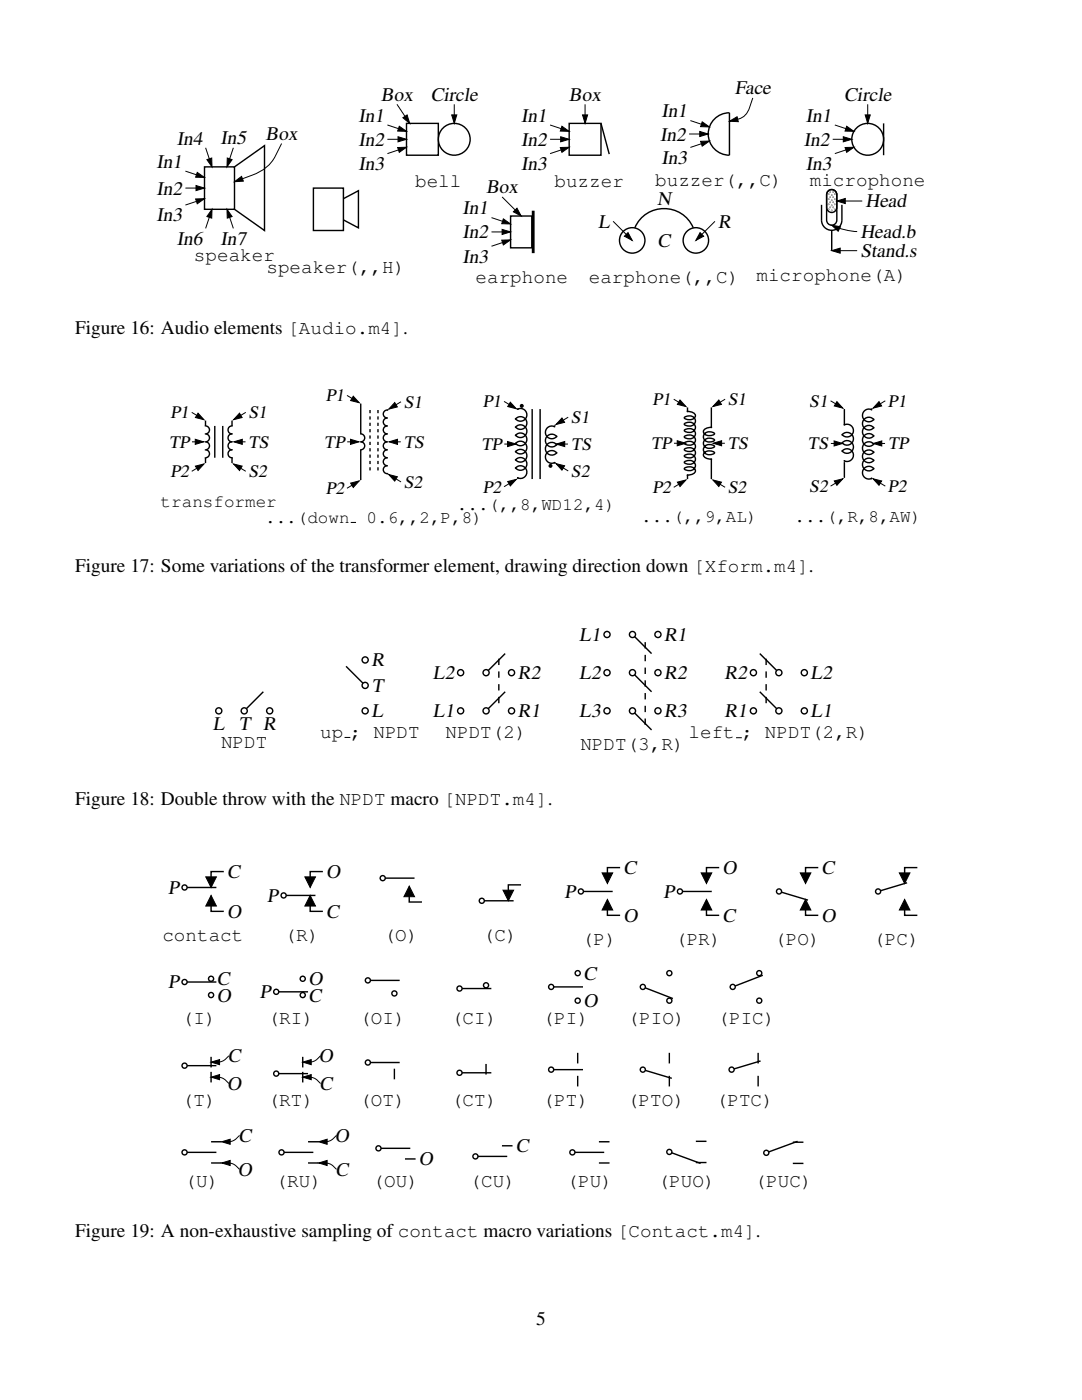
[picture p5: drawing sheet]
<svg xmlns="http://www.w3.org/2000/svg" width="216mm" height="279mm" viewBox="0 0 216 279" stroke-linecap="round" stroke-linejoin="round" font-family="sans-serif">
<g fill="none" stroke="#000" stroke-width=".28">
<path d="M40.8 33.3h6v8.5h-6zM46.8 33.3l6-4.2v16.9l-6-4.2M62.5 37.5h6v8.5h-6zM68.5 39.7l3-1.6v7.4l-3-1.6M81.1 24.6h6.4v6.4h-6.4zM113.6 24.6h6.3v6.4h-6.3zM119.9 24.6l1.7 6.2M142.3 24a4.2 4.2 0 0 1 3.3-1.5v8.5a4.2 4.2 0 0 1-3.9-2.5 4.2 4.2 0 0 1 .6-4.5zM165.2 38.1a1.02 1.02 0 0 1 1.1-.2 1.02 1.02 0 0 1 .7 .9v5.1a1.02 1.02 0 0 1-1 1 1.02 1.02 0 0 1-1.1-1v-5.1zM165.2 38.1a1.02 1.02 0 0 1 1.1-.2 1.02 1.02 0 0 1 .7 .9v2.6a1.02 1.02 0 0 1-1 1 1.02 1.02 0 0 1-1.1-1v-2.6zM176.3 24.6v6.4M101.9 43.1h4.2v6.4h-4.2z"/>
<path d="M126.7 45.5a6.3 6.3 0 0 1 5.8-3.9 6.3 6.3 0 0 1 5.8 3.9M163.9 40.9v3a2.03 2.03 0 0 0 2.1 2.1 2.03 2.03 0 0 0 2-2.1v-3M166 46v4M40.9 85h.1M40.9 86.6h.1M40.9 88.2h.1M40.9 89.8h.1M40.9 91.4h.1M41 85a.79 .79 0 0 1 .8 .8 .79 .79 0 0 1-.8 .8M41 86.6a.79 .79 0 0 1 .8 .8 .79 .79 0 0 1-.8 .8M41 88.2a.79 .79 0 0 1 .8 .8 .79 .79 0 0 1-.8 .8M41 89.8a.79 .79 0 0 1 .8 .8 .79 .79 0 0 1-.8 .8"/>
<path d="M41 83.9v1.1M41 91.4v1M42.9 85v6.4M44.4 85v6.4M46.3 89.8a.79 .79 0 0 0-.8 .8 .79 .79 0 0 0 .8 .8M46.3 88.2a.79 .79 0 0 0-.8 .8 .79 .79 0 0 0 .8 .8M46.3 86.6a.79 .79 0 0 0-.8 .8 .79 .79 0 0 0 .8 .8M46.3 85a.79 .79 0 0 0-.8 .8 .79 .79 0 0 0 .8 .8M46.3 85h.1M46.3 86.6h.1M46.3 88.2h.1M46.3 89.8h.1"/>
<path d="M46.3 91.4h.1M46.3 83.9v1.1M46.3 91.4v1M71.8 86.6h.2M71.8 88.2h.2M71.8 89.8h.2M72 86.6a.79 .79 0 0 1 .8 .8 .79 .79 0 0 1-.8 .8M72 88.2a.79 .79 0 0 1 .8 .8 .79 .79 0 0 1-.8 .8M72 80.6v6M72 89.8v6M77.3 94.5h.1M77.3 92.9a.79 .79 0 0 0-.8 .8 .79 .79 0 0 0 .8 .8"/>
<path d="M77.3 91.4a.79 .79 0 0 0-.8 .7 .79 .79 0 0 0 .8 .8M77.3 89.8a.79 .79 0 0 0-.8 .8 .79 .79 0 0 0 .8 .8M77.3 88.2a.79 .79 0 0 0-.8 .8 .79 .79 0 0 0 .8 .8M77.3 86.6a.79 .79 0 0 0-.8 .8 .79 .79 0 0 0 .8 .8M77.3 85a.79 .79 0 0 0-.8 .8 .79 .79 0 0 0 .8 .8M77.3 83.4a.79 .79 0 0 0-.8 .8 .79 .79 0 0 0 .8 .8M77.3 81.8a.79 .79 0 0 0-.8 .8 .79 .79 0 0 0 .8 .8M77.3 81.8h.1M77.3 85h.1M77.3 86.6h.1M77.3 88.2h.1M77.3 89.8h.1"/>
<path d="M77.3 91.4h.1M77.3 92.9h.1M77.3 83.4h.1M103.3 81.8a1.17 1.17 0 0 1 1.4 0 1.17 1.17 0 0 1 .4 1.3 1.27 1.27 0 0 1-.9 .9 1.27 1.27 0 0 1-1.3-.4 1.27 1.27 0 0 1 1.8-.1 1.27 1.27 0 0 1 0 1.8 1.27 1.27 0 0 1-1.8-.1 1.27 1.27 0 0 1 1.8-.1 1.27 1.27 0 0 1 0 1.9 1.27 1.27 0 0 1-1.8-.1 1.27 1.27 0 0 1 1.8-.1 1.27 1.27 0 0 1 0 1.8 1.27 1.27 0 0 1-1.8-.1 1.27 1.27 0 0 1 1.8-.1 1.27 1.27 0 0 1 0 1.8 1.27 1.27 0 0 1-1.8-.1 1.27 1.27 0 0 1 1.8-.1 1.27 1.27 0 0 1 0 1.9 1.27 1.27 0 0 1-1.8-.1 1.27 1.27 0 0 1 1.8-.1 1.27 1.27 0 0 1 0 1.8 1.27 1.27 0 0 1-1.8-.1 1.27 1.27 0 0 1 1.7-.2 1.27 1.27 0 0 1 .4 1.7 1.27 1.27 0 0 1-1.7 .5M103.3 95.5v.1M106.2 81.6v14M107.8 81.6v14M110.6 92.3h.1M110.6 85.1a1.27 1.27 0 0 0-1.6 .6 1.27 1.27 0 0 0 .4 1.6 1.27 1.27 0 0 0 1.7-.2 1.27 1.27 0 0 0-1.9-.1 1.27 1.27 0 0 0 0 1.8 1.27 1.27 0 0 0 1.9-.1 1.27 1.27 0 0 0-1.9-.1 1.27 1.27 0 0 0 0 1.9 1.27 1.27 0 0 0 1.9-.1 1.27 1.27 0 0 0-1.7-.3 1.27 1.27 0 0 0-.4 1.7 1.27 1.27 0 0 0 1.6 .5M110.6 84.9h.1M137.2 81.3v.8a1.53 1.53 0 0 1 1.6 .8 1.37 1.37 0 0 1-2.3 .5 1.23 1.23 0 0 1 1.5-.4 1.23 1.23 0 0 1 .7 1.3 1.38 1.38 0 0 1-2.2 .4 1.23 1.23 0 0 1 1.5-.4 1.23 1.23 0 0 1 .7 1.3 1.38 1.38 0 0 1-2.2 .3 1.23 1.23 0 0 1 1.5-.3 1.23 1.23 0 0 1 .7 1.3 1.38 1.38 0 0 1-2.2 .3 1.23 1.23 0 0 1 1.5-.3 1.23 1.23 0 0 1 .7 1.2 1.38 1.38 0 0 1-2.2 .4 1.23 1.23 0 0 1 1.5-.4 1.23 1.23 0 0 1 .7 1.3 1.38 1.38 0 0 1-2.2 .3 1.23 1.23 0 0 1 1.5-.3 1.23 1.23 0 0 1 .7 1.3 1.38 1.38 0 0 1-2.2 .3 1.23 1.23 0 0 1 1.5-.3 1.23 1.23 0 0 1 .7 1.3 1.38 1.38 0 0 1-2.2 .3 1.23 1.23 0 0 1 1.5-.4 1.23 1.23 0 0 1 .7 1.3 1.38 1.38 0 0 1-2.2 .3 1.37 1.37 0 0 1 2.3 .5 1.31 1.31 0 0 1-1.6 .8v.8M141.9 81.3v4a1.52 1.52 0 0 0-1.5 .8 1.37 1.37 0 0 0 2.2 .5 1.23 1.23 0 0 0-1.5-.4 1.23 1.23 0 0 0-.7 1.3 1.38 1.38 0 0 0 2.2 .3 1.23 1.23 0 0 0-1.5-.3 1.23 1.23 0 0 0-.7 1.3 1.38 1.38 0 0 0 2.2 .3 1.23 1.23 0 0 0-1.5-.3 1.23 1.23 0 0 0-.7 1.3 1.38 1.38 0 0 0 2.2 .3 1.37 1.37 0 0 0-2.2 .4 1.31 1.31 0 0 0 1.5 .8v4"/>
<path d="M168.5 81.6v3.2a1.27 1.27 0 0 1 1.6 .5 1.27 1.27 0 0 1-.4 1.7 1.27 1.27 0 0 1-1.7-.2 1.27 1.27 0 0 1 1.9-.2 1.27 1.27 0 0 1 0 1.9 1.27 1.27 0 0 1-1.9-.1 1.27 1.27 0 0 1 1.9-.1 1.27 1.27 0 0 1 0 1.8 1.27 1.27 0 0 1-1.9-.1 1.27 1.27 0 0 1 1.7-.2 1.27 1.27 0 0 1 .4 1.7 1.27 1.27 0 0 1-1.6 .5M168.5 92.2v3.2M173.9 81.8a1.27 1.27 0 0 0-1.6 .5 1.27 1.27 0 0 0 .3 1.6 1.27 1.27 0 0 0 1.7-.2 1.27 1.27 0 0 0-1.8-.1 1.27 1.27 0 0 0 0 1.9 1.27 1.27 0 0 0 1.8-.1 1.27 1.27 0 0 0-1.8-.2 1.27 1.27 0 0 0 0 1.9 1.27 1.27 0 0 0 1.8-.1 1.27 1.27 0 0 0-1.8-.1 1.27 1.27 0 0 0 0 1.8 1.27 1.27 0 0 0 1.8-.1 1.27 1.27 0 0 0-1.8-.1 1.27 1.27 0 0 0 0 1.9 1.27 1.27 0 0 0 1.8-.1 1.27 1.27 0 0 0-1.8-.2 1.27 1.27 0 0 0 0 1.9 1.27 1.27 0 0 0 1.8-.1 1.27 1.27 0 0 0-1.8-.1 1.27 1.27 0 0 0 0 1.8 1.27 1.27 0 0 0 1.8-.1 1.27 1.27 0 0 0-1.7-.2 1.27 1.27 0 0 0-.3 1.7 1.27 1.27 0 0 0 1.6 .5v-.1M173.9 81.5v.1"/>
<circle cx="90.6" cy="27.8" r="3.2"/>
<circle cx="165.3" cy="39.8" r=".02"/>
<circle cx="165.3" cy="38.7" r=".02"/>
<circle cx="165.7" cy="38.3" r=".02"/>
<circle cx="165.7" cy="39.4" r=".02"/>
<circle cx="166" cy="39" r=".02"/>
<circle cx="166" cy="40" r=".02"/>
<circle cx="166.3" cy="38.3" r=".02"/>
<circle cx="166.3" cy="39.4" r=".02"/>
<circle cx="166.6" cy="39.8" r=".02"/>
<circle cx="166.6" cy="38.7" r=".02"/>
<circle cx="173.1" cy="27.8" r="3.2"/>
<circle cx="126.2" cy="48" r="2.54"/>
<circle cx="138.9" cy="48" r="2.54"/>
<circle cx="165.3" cy="41.8" r=".02"/>
<circle cx="165.3" cy="40.8" r=".02"/>
<circle cx="165.7" cy="40.4" r=".02"/>
<circle cx="165.7" cy="41.4" r=".02"/>
<circle cx="166" cy="41" r=".02"/>
<circle cx="166" cy="42" r=".02"/>
<circle cx="166.3" cy="40.4" r=".02"/>
<circle cx="166.3" cy="41.4" r=".02"/>
<circle cx="166.6" cy="41.8" r=".02"/>
<circle cx="166.6" cy="40.8" r=".02"/>
</g>
<g fill="#000" stroke="#000" stroke-width=".2">
<path d="M39.4 34.4l1.4 1h-1.8zM39.1 37l1.7 .5-1.7 .5zM41.3 31.9l.9-.4 .1 1.8zM45.3 31.5l1 .4-1 1.4zM46.8 36.3l1.4-1.1 .4 1zM79.7 25.2l1.4 1h-1.8zM79.4 27.3l1.7 .5-1.7 .5zM79.3 29.4h1.8l-1.4 1zM80.4 23.5l.8-.6 .5 1.7zM90.1 22.9h1l-.5 1.7zM112.1 25.2l1.5 1h-1.8zM111.9 27.3l1.7 .5-1.7 .5z"/>
<path d="M111.8 29.4h1.8l-1.5 1zM116.2 22.9h1.1l-.6 1.7zM139.6 26.2l1.7 .5-1.7 .5zM140.1 24.3l1.5 1h-1.8zM139.8 28.2h1.8l-1.5 1zM145.6 24.2l1.5-.9 .2 1zM168.3 27.3l1.7 .5-1.7 .5zM168.9 25.2l1.5 1h-1.8zM167 40.1l1.7-.5v1zM168.6 29.4h1.8l-1.5 1zM172.6 22.9h1l-.5 1.7zM39 39.7h1.8l-1.4 1z"/>
<path d="M42.3 41.8l-.1 1.7-.9-.3zM45.3 41.8l1 1.4-1 .3zM100.4 43.7l1.5 1-1.8-.1zM100.2 45.8l1.7 .5-1.7 .5zM100.1 47.9h1.8l-1.5 1zM103.2 41.6l.8 1.5-1.6-.8zM124.6 47.1l.7-.7 .9 1.6zM139.7 46.4l.7 .7-1.5 .9zM166 50l1.7-.5v1zM166 44.9l1.7 .3-.5 1zM70.5 79.1l1.2 1.3-1.7-.5zM143.4 79.8l.6 .9-1.8 .4z"/>
<path d="M39 87.7l1.7 .5-1.7 .5zM39.5 82.5l1.2 1.3-1.7-.5zM39 93l1.7-.4-1.2 1.3zM47.8 82.5l.5 .8-1.7 .5zM46.6 92.6l1.7 .4-.5 .9zM46.7 88.2l1.6-.5v1zM69.9 87.7l1.7 .5-1.7 .5zM70 96.4l1.7-.4-1.2 1.3zM78.8 80.3l.5 .9-1.7 .4zM77.6 94.7l1.7 .4-.5 .9zM77.6 88.2l1.7-.5v1zM101.3 88.1l1.7 .5-1.7 .5z"/>
<path d="M101.8 80.3l1.2 1.3-1.7-.5zM101.3 96.1l1.7-.4-1.2 1.3zM112.1 83.4l.6 .9-1.8 .4zM110.9 92.5l1.8 .5-.6 .8zM111 88.6l1.7-.5v1zM135.1 88l1.7 .5-1.7 .5zM135.7 79.8l1.2 1.3-1.7-.4zM135.2 96.2l1.7-.4-1.2 1.3zM142.2 95.8l1.8 .4-.6 .9zM142.3 88.5l1.7-.5v1zM166.4 88l1.7 .5-1.7 .5zM167 80.1l1.2 1.4-1.7-.5z"/>
<path d="M166.5 96l1.7-.5-1.2 1.4zM175.4 80.1l.5 .9-1.7 .5zM174.2 95.5l1.7 .5-.5 .9zM174.3 88.5l1.6-.5v1z"/>
</g>
<g fill="none" stroke="#000" stroke-width=".2">
<path d="M150.2 19.5a6.3 6.3 0 0 1-1.9 3.8l-.9 .4-1.6 .4M37 34.1l3.6 1.2M37 37.5h3.6M40.6 39.7l-3.6 1.2M41 29.5l1.2 3.6M46.6 29.5l-1.2 3.6M56.2 28.6a12.2 12.2 0 0 1-2.5 4.3l-1.2 .9a20.7 20.7 0 0 1-5.5 2.4M77.3 24.9l3.6 1.2M77.3 27.8h3.6M79.2 20.8l2.4 3.6M80.9 29.5l-3.6 1.2M90.6 20.8v3.6"/>
<path d="M100.2 39.3l3.6 3.6M109.8 27.8h3.5M109.8 24.9l3.5 1.2M113.3 29.5l-3.5 1.2M116.7 20.8v3.6M137.5 26.7h3.6M137.8 24.1l3.5 1.2M141.3 28.2l-3.5 1.2M166.2 27.8h3.5M166.6 24.9l3.6 1.2M170.2 29.5l-3.6 1.2M173.1 20.8v3.6"/>
<path d="M42.2 42l-1.2 3.6M45.4 42l1.2 3.6M98.1 43.4l3.5 1.2M98.1 46.3h3.5M101.6 48l-3.5 1.1M122.3 44.2l3.7 3.6M142.7 44.2l-3.7 3.6M166.2 45.1l2 .7 2.8 .4M166.2 50h4.8M167.2 40.1h4.9M69.2 78.9l2.3 1.3M134.4 79.7l2.3 1.3"/>
<path d="M144.7 79.7l-2.2 1.3M165.7 80l2.3 1.3M176.7 80l-2.3 1.3M38.3 82.3l2.2 1.3M38.3 88.2h2.1M40.5 92.7l-2.2 1.4M46.8 92.7l2.2 1.4M46.9 88.2h2.1M49 82.3l-2.2 1.3M69.3 88.2h2.1M71.5 96.1l-2.3 1.3M77.8 94.8l2.2 1.4"/>
<path d="M77.9 88.2h2.1M80 80.2l-2.2 1.3M100.6 80.1l2.2 1.3M100.6 88.6h2.1M102.8 95.8l-2.2 1.3M111.2 92.6l2.2 1.4M111.2 88.6h2.1M113.4 83.3l-2.2 1.3M134.5 88.5h2.1M136.7 95.9l-2.3 1.4M142.5 95.9l2.2 1.4M142.5 88.5h2.1"/>
<path d="M165.8 88.5h2.1M168 95.7l-2.3 1.3M174.4 95.7l2.3 1.3M174.5 88.5h2.1M70 104.3h1"/>
<circle cx="102.9" cy="83.6" r=".07"/>
<circle cx="102.9" cy="91.8" r=".07"/>
<circle cx="102.9" cy="88.5" r=".07"/>
<circle cx="102.9" cy="85.2" r=".07"/>
<circle cx="102.9" cy="86.9" r=".07"/>
<circle cx="102.9" cy="90.1" r=".07"/>
<circle cx="102.9" cy="93.4" r=".07"/>
<circle cx="103.3" cy="95.4" r=".07"/>
<circle cx="103.3" cy="81.6" r=".07"/>
<circle cx="110.6" cy="85.1" r=".07"/>
<circle cx="110.6" cy="92.3" r=".07"/>
<circle cx="111.1" cy="90.4" r=".07"/>
<circle cx="111.1" cy="87.1" r=".07"/>
<circle cx="111.1" cy="88.7" r=".07"/>
<circle cx="137.2" cy="82.1" r=".07"/>
<circle cx="137.2" cy="94.8" r=".07"/>
<circle cx="141.9" cy="91.6" r=".07"/>
<circle cx="141.9" cy="85.3" r=".07"/>
<circle cx="168" cy="86.8" r=".07"/>
<circle cx="168" cy="90" r=".07"/>
<circle cx="168" cy="88.4" r=".07"/>
<circle cx="168.5" cy="92" r=".07"/>
<circle cx="168.5" cy="84.8" r=".07"/>
<circle cx="173.9" cy="81.8" r=".07"/>
<circle cx="173.9" cy="95.5" r=".07"/>
<circle cx="174.3" cy="88.6" r=".07"/>
<circle cx="174.3" cy="87" r=".07"/>
<circle cx="174.3" cy="85.4" r=".07"/>
<circle cx="174.3" cy="93.5" r=".07"/>
<circle cx="174.3" cy="91.9" r=".07"/>
<circle cx="174.3" cy="90.3" r=".07"/>
<circle cx="174.3" cy="83.7" r=".07"/>
</g>
<path d="M106.4 42.1v8.4" fill="none" stroke="#000" stroke-width=".56"/>
<path d="M73.8 81.8v12.7M75.4 81.8v12.7" fill="none" stroke="#000" stroke-width=".28" stroke-dasharray=".6 .6" stroke-linecap="butt"/>
<g fill="#000" stroke="#000" stroke-width=".28">
<circle cx="104.1" cy="81" r=".25"/>
<circle cx="109.8" cy="93" r=".25"/>
</g>
<circle cx="43.7" cy="141.9" r=".61" fill="#fff" stroke="#000" stroke-width=".28"/>
<path d="M52.5 138.1l-3.8 3.8M48.7 141.9h.1M53.8 141.9h.1" fill="none" stroke="#000" stroke-width=".28"/>
<g fill="#fff" stroke="#000" stroke-width=".28">
<circle cx="48.7" cy="141.9" r=".61"/>
<circle cx="53.8" cy="141.9" r=".61"/>
<circle cx="72.9" cy="141.9" r=".61"/>
</g>
<path d="M69.1 133l3.8 3.8M72.9 136.8h.1M72.9 131.7h.1" fill="none" stroke="#000" stroke-width=".28"/>
<g fill="#fff" stroke="#000" stroke-width=".28">
<circle cx="72.9" cy="136.8" r=".61"/>
<circle cx="72.9" cy="131.7" r=".61"/>
</g>
<path d="M68.7 147.2h1.2" fill="none" stroke="#000" stroke-width=".2"/>
<circle cx="91.9" cy="141.9" r=".61" fill="#fff" stroke="#000" stroke-width=".28"/>
<path d="M100.8 138.1l-3.8 3.8M97 141.9h.1M102.1 141.9h.1" fill="none" stroke="#000" stroke-width=".28"/>
<g fill="#fff" stroke="#000" stroke-width=".28">
<circle cx="97" cy="141.9" r=".61"/>
<circle cx="102.1" cy="141.9" r=".61"/>
<circle cx="91.9" cy="134.2" r=".61"/>
</g>
<path d="M97 134.2h.1M100.8 130.4l-3.8 3.8M102.1 134.2h.1" fill="none" stroke="#000" stroke-width=".28"/>
<g fill="#fff" stroke="#000" stroke-width=".28">
<circle cx="97" cy="134.2" r=".61"/>
<circle cx="102.1" cy="134.2" r=".61"/>
</g>
<path d="M99.5 140.3v-9.5" fill="none" stroke="#000" stroke-width=".28" stroke-dasharray="1.3 1.3" stroke-linecap="butt"/>
<circle cx="121.1" cy="126.6" r=".61" fill="#fff" stroke="#000" stroke-width=".28"/>
<path d="M126.2 126.6h.1M126.2 126.6l3.8 3.8M131.3 126.6h.1" fill="none" stroke="#000" stroke-width=".28"/>
<g fill="#fff" stroke="#000" stroke-width=".28">
<circle cx="126.2" cy="126.6" r=".61"/>
<circle cx="131.3" cy="126.6" r=".61"/>
<circle cx="121.1" cy="134.2" r=".61"/>
</g>
<path d="M126.2 134.2h.1M126.2 134.2l3.8 3.9M131.3 134.2h.1" fill="none" stroke="#000" stroke-width=".28"/>
<g fill="#fff" stroke="#000" stroke-width=".28">
<circle cx="126.2" cy="134.2" r=".61"/>
<circle cx="131.3" cy="134.2" r=".61"/>
<circle cx="121.1" cy="141.9" r=".61"/>
</g>
<path d="M126.2 141.9h.1M126.2 141.9l3.8 3.8M131.3 141.9h.1" fill="none" stroke="#000" stroke-width=".28"/>
<g fill="#fff" stroke="#000" stroke-width=".28">
<circle cx="126.2" cy="141.9" r=".61"/>
<circle cx="131.3" cy="141.9" r=".61"/>
</g>
<path d="M128.7 128.2v17.1" fill="none" stroke="#000" stroke-width=".28" stroke-dasharray="1.3 1.3" stroke-linecap="butt"/>
<circle cx="160.5" cy="141.9" r=".61" fill="#fff" stroke="#000" stroke-width=".28"/>
<path d="M151.6 138.1l3.8 3.8M150.3 141.9h.1M155.4 141.9h.1" fill="none" stroke="#000" stroke-width=".28"/>
<g fill="#fff" stroke="#000" stroke-width=".28">
<circle cx="155.4" cy="141.9" r=".61"/>
<circle cx="150.3" cy="141.9" r=".61"/>
<circle cx="160.5" cy="134.2" r=".61"/>
</g>
<path d="M150.3 134.2h.1M151.6 130.4l3.8 3.8M155.4 134.2h.1" fill="none" stroke="#000" stroke-width=".28"/>
<g fill="#fff" stroke="#000" stroke-width=".28">
<circle cx="155.4" cy="134.2" r=".61"/>
<circle cx="150.3" cy="134.2" r=".61"/>
</g>
<path d="M152.9 140.3v-9.5" fill="none" stroke="#000" stroke-width=".28" stroke-dasharray="1.3 1.3" stroke-linecap="butt"/>
<path d="M146.9 147.2h1.1" fill="none" stroke="#000" stroke-width=".2"/>
<circle cx="36.8" cy="177.1" r=".51" fill="#fff" stroke="#000" stroke-width=".28"/>
<path d="M37.3 177.1h5.9M42.1 179v2.9h2.6M44.7 173.9h-2.6v2.9" fill="none" stroke="#000" stroke-width=".28"/>
<path d="M41.1 175h2.1l-1.1 2.1zM42.1 178.7l1.1 2.1h-2.1z" fill="#000" stroke="#000" stroke-width=".2"/>
<circle cx="56.6" cy="178.7" r=".51" fill="#fff" stroke="#000" stroke-width=".28"/>
<path d="M57.1 178.7h5.8M61.9 179v2.9h2.5M64.4 173.9h-2.5v2.9" fill="none" stroke="#000" stroke-width=".28"/>
<path d="M60.8 175h2.1l-1 2.1zM61.9 178.7l1 2.1h-2.1z" fill="#000" stroke="#000" stroke-width=".2"/>
<circle cx="76.4" cy="175.3" r=".51" fill="#fff" stroke="#000" stroke-width=".28"/>
<path d="M76.9 175.3h5.8M81.7 177.2v2.8h2.5" fill="none" stroke="#000" stroke-width=".28"/>
<path d="M81.7 176.8l1 2.2h-2.1z" fill="#000" stroke="#000" stroke-width=".2"/>
<circle cx="96.1" cy="179.8" r=".51" fill="#fff" stroke="#000" stroke-width=".28"/>
<path d="M96.6 179.8h5.9M104 176.6h-2.6v2.9" fill="none" stroke="#000" stroke-width=".28"/>
<path d="M100.4 177.7h2.1l-1.1 2.1z" fill="#000" stroke="#000" stroke-width=".2"/>
<circle cx="115.9" cy="177.9" r=".51" fill="#fff" stroke="#000" stroke-width=".28"/>
<path d="M120.1 174.2h2.2l-1.1 2.1zM121.2 179.5l1.1 2.1h-2.2z" fill="#000" stroke="#000" stroke-width=".2"/>
<path d="M116.4 177.9h5.9M121.2 179.8v2.9h2.5M123.7 173.1h-2.5v2.9" fill="none" stroke="#000" stroke-width=".28"/>
<circle cx="135.7" cy="177.9" r=".51" fill="#fff" stroke="#000" stroke-width=".28"/>
<path d="M139.9 174.2h2.1l-1 2.1zM141 179.5l1 2.1h-2.1z" fill="#000" stroke="#000" stroke-width=".2"/>
<path d="M136.2 177.9h5.8M141 179.8v2.9h2.5M143.5 173.1h-2.5v2.9" fill="none" stroke="#000" stroke-width=".28"/>
<circle cx="155.4" cy="177.9" r=".51" fill="#fff" stroke="#000" stroke-width=".28"/>
<path d="M159.7 174.2h2.1l-1.1 2.1zM160.7 179.5l1.1 2.1h-2.1z" fill="#000" stroke="#000" stroke-width=".2"/>
<path d="M155.9 178.1l5.3 1.5M160.7 179.8v2.9h2.6M163.3 173.1h-2.6v2.9" fill="none" stroke="#000" stroke-width=".28"/>
<circle cx="175.2" cy="177.9" r=".51" fill="#fff" stroke="#000" stroke-width=".28"/>
<path d="M179.4 174.2h2.2l-1.1 2.1zM180.5 179.5l1.1 2.1h-2.2z" fill="#000" stroke="#000" stroke-width=".2"/>
<path d="M180.5 179.8v2.9h2.5M181 176.2l-5.3 1.6M183 173.1h-2.5v2.9" fill="none" stroke="#000" stroke-width=".28"/>
<circle cx="36.8" cy="196" r=".51" fill="#fff" stroke="#000" stroke-width=".28"/>
<path d="M37.3 196h5.9" fill="none" stroke="#000" stroke-width=".28"/>
<g fill="#fff" stroke="#000" stroke-width=".28">
<circle cx="42.1" cy="195.3" r=".51"/>
<circle cx="42.1" cy="198.6" r=".51"/>
<circle cx="55.1" cy="197.9" r=".51"/>
</g>
<path d="M55.6 197.9h5.9" fill="none" stroke="#000" stroke-width=".28"/>
<g fill="#fff" stroke="#000" stroke-width=".28">
<circle cx="60.4" cy="198.6" r=".51"/>
<circle cx="60.4" cy="195.3" r=".51"/>
<circle cx="73.4" cy="195.7" r=".51"/>
</g>
<path d="M73.9 195.7h5.9" fill="none" stroke="#000" stroke-width=".28"/>
<g fill="#fff" stroke="#000" stroke-width=".28">
<circle cx="78.7" cy="198.3" r=".51"/>
<circle cx="91.7" cy="197.3" r=".51"/>
</g>
<path d="M92.2 197.3h5.8" fill="none" stroke="#000" stroke-width=".28"/>
<g fill="#fff" stroke="#000" stroke-width=".28">
<circle cx="97" cy="196.6" r=".51"/>
<circle cx="110" cy="197" r=".51"/>
<circle cx="115.3" cy="194.2" r=".51"/>
<circle cx="115.3" cy="199.7" r=".51"/>
</g>
<path d="M110.5 197h5.8" fill="none" stroke="#000" stroke-width=".28"/>
<g fill="#fff" stroke="#000" stroke-width=".28">
<circle cx="128.3" cy="197" r=".51"/>
<circle cx="133.6" cy="194.2" r=".51"/>
<circle cx="133.6" cy="199.7" r=".51"/>
</g>
<path d="M128.7 197.1l5.6 2.2" fill="none" stroke="#000" stroke-width=".28"/>
<g fill="#fff" stroke="#000" stroke-width=".28">
<circle cx="146.2" cy="197" r=".51"/>
<circle cx="151.5" cy="194.2" r=".51"/>
<circle cx="151.5" cy="199.7" r=".51"/>
</g>
<path d="M152.2 194.6l-5.5 2.2" fill="none" stroke="#000" stroke-width=".28"/>
<circle cx="36.8" cy="212.7" r=".51" fill="#fff" stroke="#000" stroke-width=".28"/>
<path d="M37.3 212.7h5.9M42.1 210.9v2.1M42.1 213.9v2.1" fill="none" stroke="#000" stroke-width=".28"/>
<path d="M42.1 212l1.7-.5v1zM42.1 215l1.7-.5v1z" fill="#000" stroke="#000" stroke-width=".2"/>
<path d="M42.4 215l1.7 .1a3.1 3.1 0 0 1 1.6 1.1M45.7 210.7a3.1 3.1 0 0 1-3.3 1.3" fill="none" stroke="#000" stroke-width=".2"/>
<circle cx="55.1" cy="214.3" r=".51" fill="#fff" stroke="#000" stroke-width=".28"/>
<path d="M55.6 214.3h5.9M60.4 210.9v2.1M60.4 213.9v2.1" fill="none" stroke="#000" stroke-width=".28"/>
<path d="M60.4 212l1.7-.5v1zM60.4 215l1.7-.5v1z" fill="#000" stroke="#000" stroke-width=".2"/>
<path d="M60.7 215l1.7 .1a3.1 3.1 0 0 1 1.6 1.1M64 210.7a3.1 3.1 0 0 1-3.3 1.3" fill="none" stroke="#000" stroke-width=".2"/>
<circle cx="73.4" cy="212" r=".51" fill="#fff" stroke="#000" stroke-width=".28"/>
<path d="M73.9 212h5.9M78.7 213.3v2.1" fill="none" stroke="#000" stroke-width=".28"/>
<circle cx="91.7" cy="214.1" r=".51" fill="#fff" stroke="#000" stroke-width=".28"/>
<path d="M92.2 214.1h5.8M97 212.3v2.2" fill="none" stroke="#000" stroke-width=".28"/>
<circle cx="110" cy="213.5" r=".51" fill="#fff" stroke="#000" stroke-width=".28"/>
<path d="M110.5 213.5h5.8M115.3 210.1v2.1M115.3 214.7v2.1" fill="none" stroke="#000" stroke-width=".28"/>
<circle cx="128.3" cy="213.5" r=".51" fill="#fff" stroke="#000" stroke-width=".28"/>
<path d="M128.8 213.6l5.2 1.6M133.6 210.1v2.1M133.6 214.7v2.1" fill="none" stroke="#000" stroke-width=".28"/>
<circle cx="146" cy="213.5" r=".51" fill="#fff" stroke="#000" stroke-width=".28"/>
<path d="M151.3 210.1v2.1M151.3 214.7v2.1M151.8 211.7l-5.3 1.6" fill="none" stroke="#000" stroke-width=".28"/>
<circle cx="36.8" cy="230" r=".51" fill="#fff" stroke="#000" stroke-width=".28"/>
<path d="M37.3 230h5.9M42.1 227.9h2.1M42.1 232.1h2.1" fill="none" stroke="#000" stroke-width=".28"/>
<path d="M44.2 227.9l1.7-.5v1zM44.2 232.1l1.7-.5v1z" fill="#000" stroke="#000" stroke-width=".2"/>
<path d="M44.5 232.1l1.8 .1a3.1 3.1 0 0 1 1.5 1.2M47.8 226.6a3.1 3.1 0 0 1-3.3 1.3" fill="none" stroke="#000" stroke-width=".2"/>
<circle cx="56.2" cy="230" r=".51" fill="#fff" stroke="#000" stroke-width=".28"/>
<path d="M56.7 230h5.8M61.5 232.1h2.1M61.5 227.9h2.1" fill="none" stroke="#000" stroke-width=".28"/>
<path d="M63.6 227.9l1.7-.5v1zM63.6 232.1l1.7-.5v1z" fill="#000" stroke="#000" stroke-width=".2"/>
<path d="M63.8 232.1l1.8 .1a3.1 3.1 0 0 1 1.5 1.2M67.1 226.6a3.1 3.1 0 0 1-3.3 1.3" fill="none" stroke="#000" stroke-width=".2"/>
<circle cx="75.5" cy="229.2" r=".51" fill="#fff" stroke="#000" stroke-width=".28"/>
<path d="M76 229.2h5.9M80.8 231.3h2.1" fill="none" stroke="#000" stroke-width=".28"/>
<circle cx="94.9" cy="230.8" r=".51" fill="#fff" stroke="#000" stroke-width=".28"/>
<path d="M95.4 230.8h5.8M100.2 228.7h2.1" fill="none" stroke="#000" stroke-width=".28"/>
<circle cx="114.2" cy="230" r=".51" fill="#fff" stroke="#000" stroke-width=".28"/>
<path d="M114.7 230h5.9M119.5 227.9h2.1M119.5 232.1h2.1" fill="none" stroke="#000" stroke-width=".28"/>
<circle cx="133.6" cy="229.9" r=".51" fill="#fff" stroke="#000" stroke-width=".28"/>
<path d="M134 230.1l5.8 2.1M138.9 227.8h2.1M138.9 232h2.1" fill="none" stroke="#000" stroke-width=".28"/>
<circle cx="152.9" cy="230.1" r=".51" fill="#fff" stroke="#000" stroke-width=".28"/>
<path d="M158.2 228h2.1M158.2 232.2h2.1M159.1 227.8l-5.7 2.1" fill="none" stroke="#000" stroke-width=".28"/>
<g font-size="3.8">
<text x="76" y="20.1">Box</text>
<text x="85.9" y="20.1">Circle</text>
<text x="113.5" y="20.1">Box</text>
<text x="132" y="23.4">In1</text>
<text x="146.6" y="18.9">Face</text>
<text x="168.4" y="20.1">Circle</text>
<text x="35.3" y="28.8">In4</text>
<text x="44" y="28.8">In5</text>
<text x="53" y="28">Box</text>
<text x="71.5" y="24.3">In1</text>
<text x="71.5" y="29.1">In2</text>
<text x="104" y="24.3">In1</text>
<text x="104" y="29.1">In2</text>
<text x="131.7" y="28.1">In2</text>
<text x="160.4" y="29.1">In2</text>
<text x="160.8" y="24.3">In1</text>
<text x="31.2" y="33.5">In1</text>
<text x="71.5" y="33.9">In3</text>
<text x="104" y="33.9">In3</text>
<text x="132" y="32.7">In3</text>
<text x="160.8" y="33.9">In3</text>
<text x="31.2" y="38.8">In2</text>
<text x="82.8" y="37.2">bell</text>
<text x="97" y="38.6">Box</text>
<text x="110.6" y="37.2">buzzer</text>
<text x="130.7" y="37.1">buzzer(,,C)</text>
<text x="131.1" y="40.9">N</text>
<text x="161.6" y="37">microphone</text>
<text x="172.7" y="41.4">Head</text>
<text x="31.2" y="44.2">In3</text>
<text x="92.3" y="42.8">In1</text>
<text x="92.3" y="47.6">In2</text>
<text x="119.3" y="45.5">L</text>
<text x="143.3" y="45.5">R</text>
<text x="171.7" y="47.5">Head.b</text>
<text x="35.3" y="48.9">In6</text>
<text x="38.7" y="52">speaker</text>
<text x="44" y="48.8">In7</text>
<text x="92.3" y="52.4">In3</text>
<text x="131.2" y="49.3">C</text>
<text x="171.7" y="51.3">Stand.s</text>
<text x="53.2" y="54.5">speaker(,,H)</text>
<text x="94.9" y="56.5">earphone</text>
<text x="117.5" y="56.5">earphone(,,C)</text>
<text x="150.9" y="56.1">microphone(A)</text>
<text x="15" y="66.7">Figure 16: Audio elements [Audio.m4].</text>
<text x="15" y="114.2">Figure 17: Some variations of the transformer element, drawing direction down [Xform.m4].</text>
<text x="115.6" y="127.9">L1</text>
<text x="132.5" y="127.9">R1</text>
<text x="74.1" y="133">R</text>
<text x="86.4" y="135.6">L2</text>
<text x="103.3" y="135.6">R2</text>
<text x="115.6" y="135.6">L2</text>
<text x="132.5" y="135.6">R2</text>
<text x="144.6" y="135.6">R2</text>
<text x="161.7" y="135.6">L2</text>
<text x="74.1" y="138.1">T</text>
<text x="74.1" y="143.2">L</text>
<text x="86.4" y="143.2">L1</text>
<text x="103.3" y="143.2">R1</text>
<text x="115.6" y="143.2">L3</text>
<text x="132.5" y="143.2">R3</text>
<text x="144.6" y="143.2">R1</text>
<text x="161.7" y="143.2">L1</text>
<text x="42.5" y="145.7">L T R</text>
<text x="44.1" y="149.2">NPDT</text>
<text x="63.9" y="147.2">up ; NPDT</text>
<text x="88.9" y="147.3">NPDT(2)</text>
<text x="115.8" y="149.7">NPDT(3,R)</text>
<text x="137.4" y="147.3">left ; NPDT(2,R)</text>
<text x="15" y="160.7">Figure 18: Double throw with the NPDT macro [NPDT.m4].</text>
<text x="33.5" y="178.4">P</text>
<text x="45.3" y="175.2">C</text>
<text x="53.3" y="180">P</text>
<text x="65.1" y="175.2">O</text>
<text x="112.6" y="179.2">P</text>
<text x="124.4" y="174.4">C</text>
<text x="132.4" y="179.2">P</text>
<text x="144.2" y="174.4">O</text>
<text x="163.9" y="174.4">C</text>
<text x="45.3" y="183.2">O</text>
<text x="65.1" y="183.2">C</text>
<text x="124.4" y="184">O</text>
<text x="144.2" y="184">C</text>
<text x="163.9" y="184">O</text>
<text x="32.4" y="187.8">contact</text>
<text x="56.8" y="187.7">(R)</text>
<text x="76.6" y="187.7">(O)</text>
<text x="96.3" y="187.7">(C)</text>
<text x="116.1" y="188.5">(P)</text>
<text x="134.7" y="188.5">(PR)</text>
<text x="154.5" y="188.5">(PO)</text>
<text x="174.3" y="188.5">(PC)</text>
<text x="33.5" y="197.3">P</text>
<text x="43.3" y="196.6">C</text>
<text x="61.6" y="196.6">O</text>
<text x="116.4" y="195.5">C</text>
<text x="43.3" y="199.9">O</text>
<text x="51.8" y="199.2">P</text>
<text x="61.6" y="199.9">C</text>
<text x="116.4" y="201">O</text>
<text x="36.3" y="204.3">(I)</text>
<text x="53.4" y="204.3">(RI)</text>
<text x="71.7" y="204.3">(OI)</text>
<text x="90" y="204.3">(CI)</text>
<text x="108.3" y="204.3">(PI)</text>
<text x="125.2" y="204.3">(PIO)</text>
<text x="143.2" y="204.3">(PIC)</text>
<text x="45.5" y="212">C</text>
<text x="63.6" y="212">O</text>
<text x="36.3" y="220.8">(T)</text>
<text x="45.4" y="217.5">O</text>
<text x="53.4" y="220.8">(RT)</text>
<text x="63.7" y="217.5">C</text>
<text x="71.7" y="220.8">(OT)</text>
<text x="90" y="220.8">(CT)</text>
<text x="108.3" y="220.8">(PT)</text>
<text x="125.1" y="220.8">(PTO)</text>
<text x="142.8" y="220.8">(PTC)</text>
<text x="47.6" y="227.9">C</text>
<text x="66.8" y="227.9">O</text>
<text x="83.6" y="232.6">O</text>
<text x="102.9" y="230">C</text>
<text x="36.8" y="236.9">(U)</text>
<text x="47.5" y="234.7">O</text>
<text x="55" y="236.9">(RU)</text>
<text x="66.9" y="234.7">C</text>
<text x="74.4" y="236.9">(OU)</text>
<text x="93.7" y="236.9">(CU)</text>
<text x="113" y="236.9">(PU)</text>
<text x="131.2" y="236.9">(PUO)</text>
<text x="150.6" y="236.9">(PUC)</text>
<text x="15" y="246.9">Figure 19: A non-exhaustive sampling of contact macro variations [Contact.m4].</text>
<text x="107" y="264.4">5</text>
</g>
<g font-size="3.5">
<text x="34" y="83.5">P1</text>
<text x="49.6" y="83.5">S1</text>
<text x="65" y="80.1">P1</text>
<text x="80.6" y="81.4">S1</text>
<text x="96.3" y="81.3">P1</text>
<text x="130.2" y="80.9">P1</text>
<text x="145.2" y="80.8">S1</text>
<text x="161.5" y="81.2">S1</text>
<text x="177.2" y="81.2">P1</text>
<text x="33.7" y="89.4">TP</text>
<text x="49.5" y="89.4">TS</text>
<text x="64.6" y="89.4">TP</text>
<text x="80.5" y="89.4">TS</text>
<text x="96" y="89.8">TP</text>
<text x="113.9" y="89.8">TS</text>
<text x="113.9" y="84.4">S1</text>
<text x="129.8" y="89.6">TP</text>
<text x="145.2" y="89.6">TS</text>
<text x="161.1" y="89.7">TS</text>
<text x="177.1" y="89.7">TP</text>
<text x="34" y="95.3">P2</text>
<text x="49.6" y="95.2">S2</text>
<text x="113.9" y="95.2">S2</text>
<text x="32.1" y="101.1">transformer</text>
<text x="65" y="98.6">P2</text>
<text x="80.6" y="97.3">S2</text>
<text x="91.2" y="101.8">...(,,8,WD12,4)</text>
<text x="96.3" y="98.3">P2</text>
<text x="130.2" y="98.5">P2</text>
<text x="145.2" y="98.4">S2</text>
<text x="161.5" y="98.2">S2</text>
<text x="177.2" y="98.2">P2</text>
<text x="52.9" y="104.3">...(down</text>
<text x="73.2" y="104.3">0.6,,2,P,8)</text>
<text x="128" y="104.1">...(,,9,AL)</text>
<text x="158.5" y="104.1">...(,R,8,AW)</text>
</g>
</svg>
